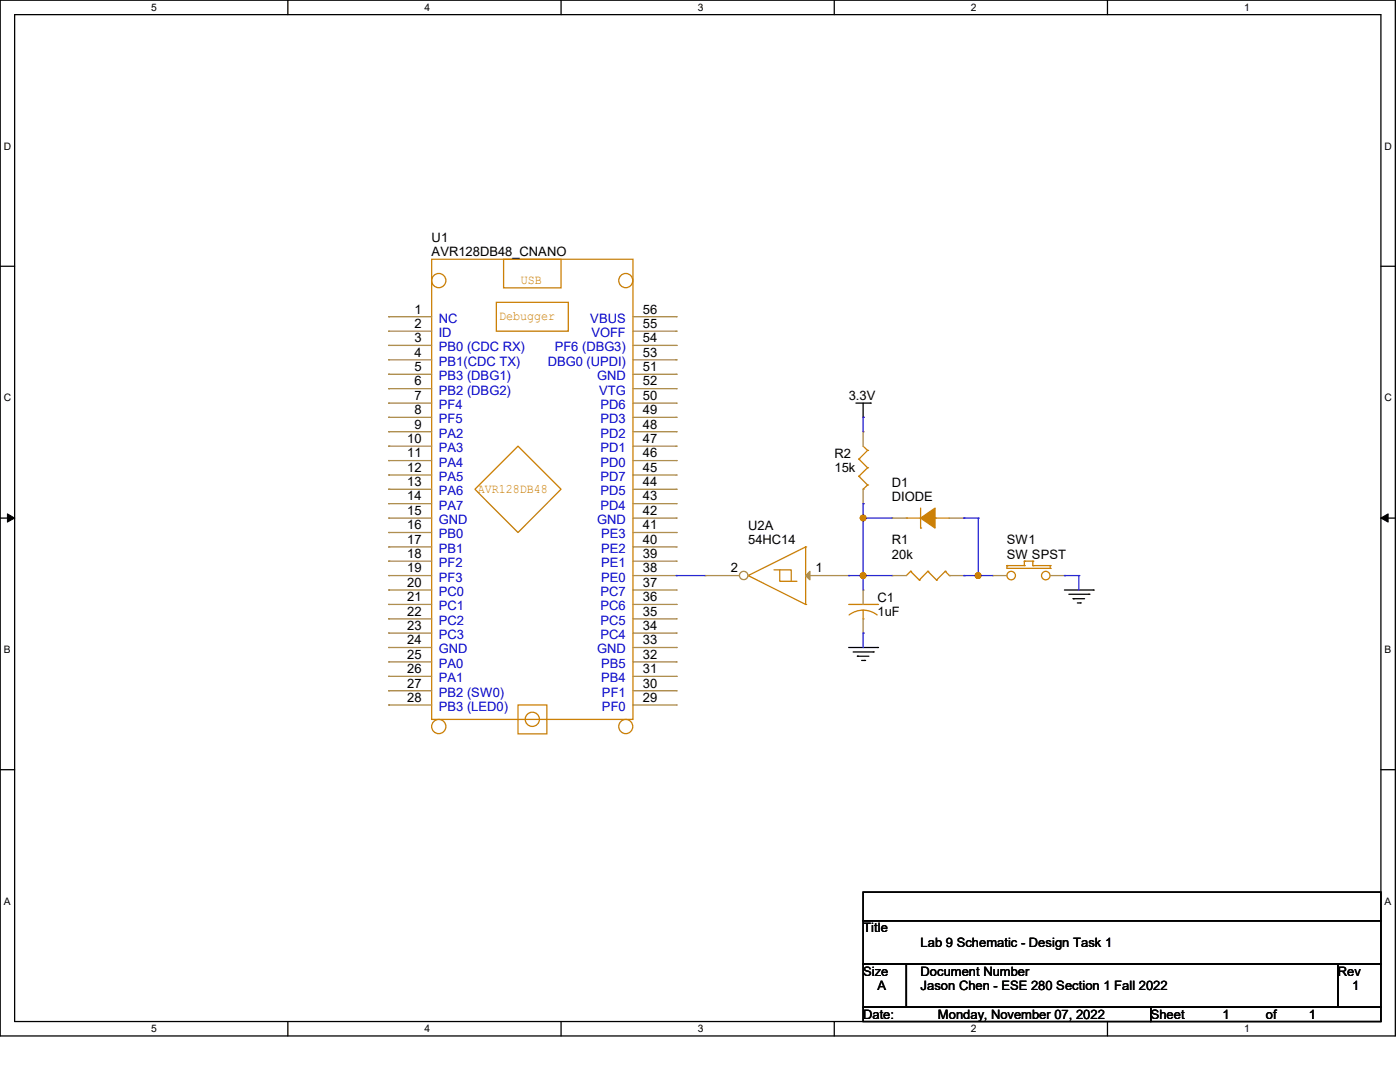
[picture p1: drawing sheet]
<svg xmlns="http://www.w3.org/2000/svg" width="279mm" height="216mm" viewBox="0 0 279 216" stroke-linecap="round" stroke-linejoin="round" font-family="sans-serif">
<path d="M0 0h278.5v206.7h-278.5zM2.9 2.9h272.7v200.9h-272.7z" fill="none" stroke="#000" stroke-width=".25"/>
<g fill="#fff">
<path d="M30.2 .3h1.1v2.3h-1.1z"/>
<path d="M30.2 204.1h1.1v2.3h-1.1z"/>
</g>
<path d="M57.4 0v2.9M57.4 203.8v2.9" fill="none" stroke="#000" stroke-width=".25"/>
<g fill="#fff">
<path d="M84.7 .3h1.1v2.3h-1.1z"/>
<path d="M84.7 204.1h1.1v2.3h-1.1z"/>
</g>
<path d="M112 0v2.9M112 203.8v2.9" fill="none" stroke="#000" stroke-width=".25"/>
<g fill="#fff">
<path d="M139.2 .3h1.1v2.3h-1.1z"/>
<path d="M139.2 204.1h1.1v2.3h-1.1z"/>
</g>
<path d="M166.5 0v2.9M166.5 203.8v2.9" fill="none" stroke="#000" stroke-width=".25"/>
<g fill="#fff">
<path d="M193.8 .3h1.1v2.3h-1.1z"/>
<path d="M193.8 204.1h1.1v2.3h-1.1z"/>
</g>
<path d="M221 0v2.9M221 203.8v2.9" fill="none" stroke="#000" stroke-width=".25"/>
<g fill="#fff">
<path d="M248.3 .3h1.1v2.3h-1.1z"/>
<path d="M248.3 204.1h1.1v2.3h-1.1z"/>
<path d="M.8 28h1.4v2.3h-1.4z"/>
<path d="M276.3 28h1.4v2.3h-1.4z"/>
<path d="M.8 78.2h1.4v2.3h-1.4z"/>
<path d="M276.3 78.2h1.4v2.3h-1.4z"/>
</g>
<path d="M0 53.1h2.9M275.6 53.1h2.9" fill="none" stroke="#000" stroke-width=".25"/>
<g fill="#fff">
<path d="M.8 128.5h1.3v2.2h-1.3z"/>
<path d="M276.3 128.5h1.3v2.2h-1.3z"/>
</g>
<path d="M0 103.4h2.9M275.6 103.4h2.9" fill="none" stroke="#000" stroke-width=".25"/>
<path d="M1.5 102.5l1.4 .9-1.4 .8zM275.6 103.4l1.4-.9v1.7z" fill="#000" stroke="#000" stroke-width=".2"/>
<g fill="#fff">
<path d="M.8 178.7h1.3v2.2h-1.3z"/>
<path d="M276.3 178.7h1.3v2.2h-1.3z"/>
</g>
<g fill="none" stroke="#000" stroke-width=".25">
<path d="M170.8 80.4h2.9M172.3 83.3h.1M172.3 80.4v2.9M173.7 80.4h.1M212.4 117.7h5.8M213.3 118.6h4M214.2 119.5h.1M214.2 119.5h2.3M217.3 118.6h.1M218.2 117.7h.1M169.4 129.2h5.7M170.3 130.1h4"/>
<path d="M171.1 130.9h.1M171.1 130.9h2.3M172 131.8h.6M172.6 131.8h.1M174.3 130.1h.1M175.1 129.2h.1M215 120.3h.6M215.6 120.3h.1M0 153.6h2.9M275.6 153.6h2.9M172.3 178h103.3v5.7h-103.3zM172.3 183.7h103.3v8.7h-103.3z"/>
<path d="M172.3 192.4h8.6v8.6h-8.6zM180.9 192.4h86.1v8.6h-86.1zM267 192.4h8.6v8.6h-8.6zM172.3 201h57.4v2.8h-57.4zM229.7 201h45.9v2.8h-45.9z"/>
</g>
<g fill="none" stroke="#cc8006" stroke-width=".25">
<path d="M86.1 51.7h40.2v91.9h-40.2zM100.5 51.7h11.5v5.7h-11.5zM99.1 60.3h14.3v5.8h-14.3zM94.8 97.6l8.6-8.6 8.6 8.6-8.6 8.7zM171.4 91.6h.1M171.4 95h.1M171.4 91.6l1.7 1.7M171.4 95l1.7 1.8M172.3 97.6h.1M172.3 89l.8 .9M173.1 89.9h.1M173.1 93.3h.1"/>
<path d="M173.1 96.8h.1M173.1 89.9l-1.7 1.7M173.1 93.3l-1.7 1.7M173.1 96.8l-.8 .8M149.3 114.9h.1M149.3 114.9l11.5 5.7M154.5 113.7h3.4v2.3M155.6 113.7v2.3h3.4M160.8 109.1h.1M160.8 109.1v11.5M160.8 109.1l-11.5 5.8M180.9 103.4h.1"/>
<path d="M180.9 103.4h2.8M181.7 114h.1M181.7 114l-.8 .9M181.7 114l1.8 1.7M183.5 115.7h.1M183.7 105.4h.1M183.7 101.4v4M185.2 114h.1M185.2 114l-1.7 1.7M185.2 114l1.7 1.7M186.6 103.4h.1M186.6 103.4h2.9"/>
<path d="M186.9 115.7h.1M188.6 114h.1M188.6 114l-1.7 1.7M188.6 114l.9 .9M189.5 114.9h.1M201 112.9h.1M201 112.9v.5h8.6M201 112.9h3.4M204.4 112h.1M204.4 112.9h.1M204.4 112h1.7M204.4 112v.9"/>
<path d="M206.1 112.9h.1M206.1 112h.1M206.1 112.9h3.5M206.1 112v.9M209.6 113.4h.1M209.6 112.9h.1M209.6 112.9v.5M160.8 120.6h.1M169.4 120.6h5.7M172.3 123.5h.1M172.3 121.8l1.4 .2 1.3 .7M172.3 121.8l-1.5 .2-1.3 .7"/>
<path d="M172.3 121.8v1.7M175.1 120.6h.1M103.4 140.7h5.7v5.7h-5.7z"/>
<circle cx="87.6" cy="56" r="1.42"/>
<circle cx="124.9" cy="56" r="1.41"/>
<circle cx="201.8" cy="114.9" r=".85"/>
<circle cx="208.7" cy="114.9" r=".85"/>
<circle cx="87.6" cy="145" r="1.42"/>
<circle cx="106.2" cy="143.5" r="1.42"/>
<circle cx="124.9" cy="145" r="1.41"/>
</g>
<g fill="none" stroke="#a84" stroke-width=".25">
<path d="M77.6 66.1h.1M77.6 63.2h.1M77.6 68.9h.1M77.6 71.8h.1M77.6 77.6h.1M77.6 74.7h.1M77.6 71.8h8.5M77.6 74.7h8.5M77.6 66.1h8.5M77.6 63.2h8.5M77.6 68.9h8.5M77.6 77.6h8.5"/>
<path d="M126.3 71.8h8.7M126.3 74.7h8.7M126.3 66.1h8.7M126.3 63.2h8.7M126.3 68.9h8.7M126.3 77.6h8.7M135 71.8h.1M135 74.7h.1M135 68.9h.1M135 63.2h.1M135 66.1h.1M135 77.6h.1"/>
<path d="M77.6 80.4h.1M77.6 83.3h.1M77.6 86.1h.1M77.6 89h.1M77.6 91.9h.1M77.6 94.8h.1M77.6 97.6h.1M77.6 80.4h8.5M77.6 83.3h8.5M77.6 86.1h8.5M77.6 89h8.5M77.6 91.9h8.5"/>
<path d="M77.6 94.8h8.5M77.6 97.6h8.5M126.3 80.4h8.7M126.3 83.3h8.7M126.3 86.1h8.7M126.3 89h8.7M126.3 91.9h8.7M126.3 94.8h8.7M126.3 97.6h8.7M135 97.6h.1M135 94.8h.1M135 91.9h.1"/>
<path d="M135 89h.1M135 86.1h.1M135 83.3h.1M135 80.4h.1M172.3 86.1h.1M172.3 86.1v2.9M172.3 97.6v2.9M77.6 103.4h.1M77.6 100.5h.1M77.6 117.7h.1M77.6 106.3h.1M77.6 109.1h.1"/>
<path d="M77.6 112h.1M77.6 114.9h.1M77.6 114.9h8.5M77.6 103.4h8.5M77.6 100.5h8.5M77.6 117.7h8.5M77.6 106.3h8.5M77.6 109.1h8.5M77.6 112h8.5M126.3 114.9h8.7M126.3 103.4h8.7M126.3 100.5h8.7"/>
<path d="M126.3 117.7h8.7M126.3 106.3h8.7M126.3 109.1h8.7M126.3 112h8.7M135 103.4h.1M135 114.9h.1M135 112h.1M135 109.1h.1M135 106.3h.1M135 100.5h.1M135 117.7h.1M160.8 114.9h8.6"/>
<path d="M169.4 114.9h.1M172.3 100.5h.1M172.3 117.7h.1M172.3 117.7v2.9M178 114.9h.1M178 103.4h.1M178 114.9h2.9M178 103.4h2.9M189.5 114.9h2.9M189.5 103.4h2.9M192.4 114.9h.1M192.4 103.4h.1"/>
<path d="M198.1 114.9h.1M198.1 114.9h2.9M209.6 114.9h2.8M212.4 114.9h.1M77.6 129.2h.1M77.6 120.6h.1M77.6 123.5h.1M77.6 126.3h.1M77.6 132.1h.1M77.6 135h.1M77.6 137.8h.1M77.6 129.2h8.5"/>
<path d="M77.6 120.6h8.5M77.6 123.5h8.5M77.6 126.3h8.5M77.6 132.1h8.5M77.6 135h8.5M77.6 137.8h8.5M126.3 129.2h8.7M126.3 120.6h8.7M126.3 123.5h8.7M126.3 126.3h8.7M126.3 132.1h8.7M126.3 135h8.7"/>
<path d="M126.3 137.8h8.7M135 129.2h.1M135 126.3h.1M135 123.5h.1M135 120.6h.1M135 137.8h.1M135 135h.1M135 132.1h.1M172.3 126.3h.1M172.3 123.5v2.8M77.6 140.7h.1M77.6 140.7h8.5"/>
<path d="M126.3 140.7h8.7M135 140.7h.1"/>
</g>
<path d="M183.7 103.4l2.9-2v4z" fill-rule="evenodd" fill="#cc8006" stroke="#cc8006" stroke-width=".25"/>
<path d="M160.8 114.9l.8-.9v1.7z" fill="#a84" stroke="#a84" stroke-width=".25"/>
<circle cx="148.4" cy="114.8" r=".84" fill="#fff" stroke="#a84" stroke-width=".25"/>
<path d="M140.7 114.9h.1M140.7 114.9h6.9" fill="none" stroke="#a84" stroke-width=".25"/>
<g fill="none" stroke="#4200ff" stroke-width=".25">
<path d="M172.3 83.3h.1M172.3 83.3v2.8M135 114.9h.1M135 114.9h5.7M169.4 114.9h.1M169.4 114.9h8.6M172.3 103.4h.1M172.3 114.9h.1M172.3 100.5h.1M172.3 100.5v17.2M172.3 103.4h5.7M192.4 114.9h.1"/>
<path d="M192.4 103.4h.1M192.4 114.9h5.7M192.4 103.4h2.8M195.2 103.4h.1M195.2 114.9h.1M195.2 103.4v11.5M212.4 114.9h.1M212.4 114.9h2.9M215.3 114.9h.1M215.3 114.9v2.8M172.3 126.3h.1M172.3 126.3v2.9"/>
</g>
<g fill="#f00" stroke="#f00" stroke-width=".25">
<circle cx="172.3" cy="114.9" r=".55"/>
<circle cx="172.3" cy="103.4" r=".55"/>
<circle cx="195.2" cy="114.9" r=".55"/>
</g>
<g font-size="2.6">
<text x="86.1" y="48.3">U1</text>
<text x="86.1" y="51.2">AVR128DB48_CNANO</text>
<text x="82.7" y="65.4">2</text>
<text x="82.7" y="62.6">1</text>
<text x="128.3" y="62.6">56</text>
<text x="128.3" y="65.4">55</text>
<text x="82.7" y="68.3">3</text>
<text x="82.7" y="71.2">4</text>
<text x="128.3" y="71.2">53</text>
<text x="128.3" y="68.3">54</text>
<text x="82.7" y="76.9">6</text>
<text x="82.7" y="74">5</text>
<text x="128.3" y="74">51</text>
<text x="128.3" y="76.9">52</text>
<text x="82.7" y="79.8">7</text>
<text x="82.7" y="82.6">8</text>
<text x="128.3" y="82.6">49</text>
<text x="128.3" y="79.8">50</text>
<text x="169.4" y="79.9">3.3V</text>
<text x="81.3" y="88.4">10</text>
<text x="82.7" y="85.5">9</text>
<text x="128.3" y="88.4">47</text>
<text x="128.3" y="85.5">48</text>
<text x="81.3" y="91.3">11</text>
<text x="81.3" y="94.1">12</text>
<text x="128.3" y="94.1">45</text>
<text x="128.3" y="91.3">46</text>
<text x="166.5" y="91.4">R2</text>
<text x="166.5" y="94.2">15k</text>
<text x="81.3" y="97">13</text>
<text x="81.3" y="99.9">14</text>
<text x="128.3" y="99.9">43</text>
<text x="128.3" y="97">44</text>
<text x="178" y="97.1">D1</text>
<text x="178" y="99.9">DIODE</text>
<text x="81.3" y="102.7">15</text>
<text x="81.3" y="105.6">16</text>
<text x="128.3" y="102.7">42</text>
<text x="128.3" y="105.6">41</text>
<text x="149.3" y="105.7">U2A</text>
<text x="81.3" y="108.5">17</text>
<text x="81.3" y="111.3">18</text>
<text x="128.3" y="111.3">39</text>
<text x="128.3" y="108.5">40</text>
<text x="149.3" y="108.6">54HC14</text>
<text x="178" y="108.6">R1</text>
<text x="178" y="111.5">20k</text>
<text x="201" y="108.6">SW1</text>
<text x="201" y="111.5">SW SPST</text>
<text x="81.3" y="117.1">20</text>
<text x="81.3" y="120">21</text>
<text x="81.3" y="114.2">19</text>
<text x="128.3" y="114.2">38</text>
<text x="128.3" y="120">36</text>
<text x="128.3" y="117.1">37</text>
<text x="145.9" y="114.2">2</text>
<text x="162.8" y="114.2">1</text>
<text x="81.3" y="122.9">22</text>
<text x="81.3" y="125.7">23</text>
<text x="128.3" y="125.7">34</text>
<text x="128.3" y="122.9">35</text>
<text x="175.1" y="120.1">C1</text>
<text x="175.1" y="122.9">1uF</text>
<text x="81.3" y="128.6">24</text>
<text x="81.3" y="131.4">25</text>
<text x="128.3" y="128.6">33</text>
<text x="128.3" y="131.4">32</text>
<text x="81.3" y="134.3">26</text>
<text x="81.3" y="137.2">27</text>
<text x="128.3" y="137.2">30</text>
<text x="128.3" y="134.3">31</text>
<text x="81.3" y="140">28</text>
<text x="128.3" y="140">29</text>
<text x="172.3" y="186.1">Title</text>
<text x="183.7" y="188.9">Lab 9 Schematic - Design Task 1</text>
<text x="172.3" y="194.7">Size</text>
<text x="175.1" y="197.6">A</text>
<text x="183.7" y="194.7">Document Number</text>
<text x="183.7" y="197.6">Jason Chen - ESE 280 Section 1 Fall 2022</text>
<text x="267" y="194.7">Rev</text>
<text x="269.8" y="197.6">1</text>
<text x="172.3" y="203.3">Date:</text>
<text x="187.2" y="203.3">Monday, November 07, 2022</text>
<text x="229.7" y="203.3">Sheet</text>
<text x="244" y="203.3">1</text>
<text x="252.6" y="203.3">of</text>
<text x="261.2" y="203.3">1</text>
</g>
<g font-size="2.6" fill="#cc8006">
<text x="104" y="56.6">USB</text>
<text x="99.7" y="63.8">Debugger</text>
<text x="95.3" y="98.3">AVR128DB48</text>
</g>
<g font-size="2.6" fill="#00c">
<text x="87.6" y="64.4">NC</text>
<text x="117.8" y="64.4">VBUS</text>
<text x="87.6" y="67.3">ID</text>
<text x="87.6" y="70.1">PB0 (CDC RX)</text>
<text x="110.7" y="70.1">PF6 (DBG3)</text>
<text x="118" y="67.3">VOFF</text>
<text x="87.6" y="73">PB1(CDC TX)</text>
<text x="87.6" y="75.9">PB3 (DBG1)</text>
<text x="109.3" y="73">DBG0 (UPDI)</text>
<text x="119.2" y="75.9">GND</text>
<text x="87.6" y="81.6">PF4</text>
<text x="87.6" y="78.7">PB2 (DBG2)</text>
<text x="119.5" y="78.7">VTG</text>
<text x="119.8" y="81.6">PD6</text>
<text x="87.6" y="84.5">PF5</text>
<text x="87.6" y="87.3">PA2</text>
<text x="119.8" y="87.3">PD2</text>
<text x="119.8" y="84.5">PD3</text>
<text x="87.6" y="90.2">PA3</text>
<text x="87.6" y="93.1">PA4</text>
<text x="87.6" y="96">PA5</text>
<text x="119.8" y="96">PD7</text>
<text x="119.8" y="93.1">PD0</text>
<text x="119.8" y="90.2">PD1</text>
<text x="87.6" y="98.8">PA6</text>
<text x="87.6" y="101.7">PA7</text>
<text x="119.8" y="101.7">PD4</text>
<text x="119.8" y="98.8">PD5</text>
<text x="87.6" y="104.6">GND</text>
<text x="87.6" y="107.4">PB0</text>
<text x="119.2" y="104.6">GND</text>
<text x="120" y="107.4">PE3</text>
<text x="87.6" y="110.3">PB1</text>
<text x="87.6" y="113.2">PF2</text>
<text x="120" y="113.2">PE1</text>
<text x="120" y="110.3">PE2</text>
<text x="87.6" y="118.9">PC0</text>
<text x="87.6" y="116">PF3</text>
<text x="119.8" y="118.9">PC7</text>
<text x="120" y="116">PE0</text>
<text x="87.6" y="121.8">PC1</text>
<text x="87.6" y="124.7">PC2</text>
<text x="119.8" y="124.7">PC5</text>
<text x="119.8" y="121.8">PC6</text>
<text x="87.6" y="130.4">GND</text>
<text x="87.6" y="127.5">PC3</text>
<text x="119.2" y="130.4">GND</text>
<text x="119.8" y="127.5">PC4</text>
<text x="87.6" y="133.3">PA0</text>
<text x="87.6" y="136.1">PA1</text>
<text x="120" y="136.1">PB4</text>
<text x="120" y="133.3">PB5</text>
<text x="87.6" y="139">PB2 (SW0)</text>
<text x="87.6" y="141.9">PB3 (LED0)</text>
<text x="120.1" y="141.9">PF0</text>
<text x="120.1" y="139">PF1</text>
</g>
<g font-size="2.1">
<text x="30.2" y="2.2">5</text>
<text x="84.7" y="2.2">4</text>
<text x="139.2" y="2.2">3</text>
<text x="193.8" y="2.2">2</text>
<text x="248.3" y="2.2">1</text>
<text x=".8" y="29.8">D</text>
<text x="276.3" y="29.8">D</text>
<text x=".8" y="80.1">C</text>
<text x="276.3" y="80.1">C</text>
<text x=".8" y="130.3">B</text>
<text x="276.3" y="130.3">B</text>
<text x=".8" y="180.5">A</text>
<text x="276.3" y="180.5">A</text>
<text x="30.2" y="206">5</text>
<text x="84.7" y="206">4</text>
<text x="139.2" y="206">3</text>
<text x="193.8" y="206">2</text>
<text x="248.3" y="206">1</text>
</g>
</svg>
